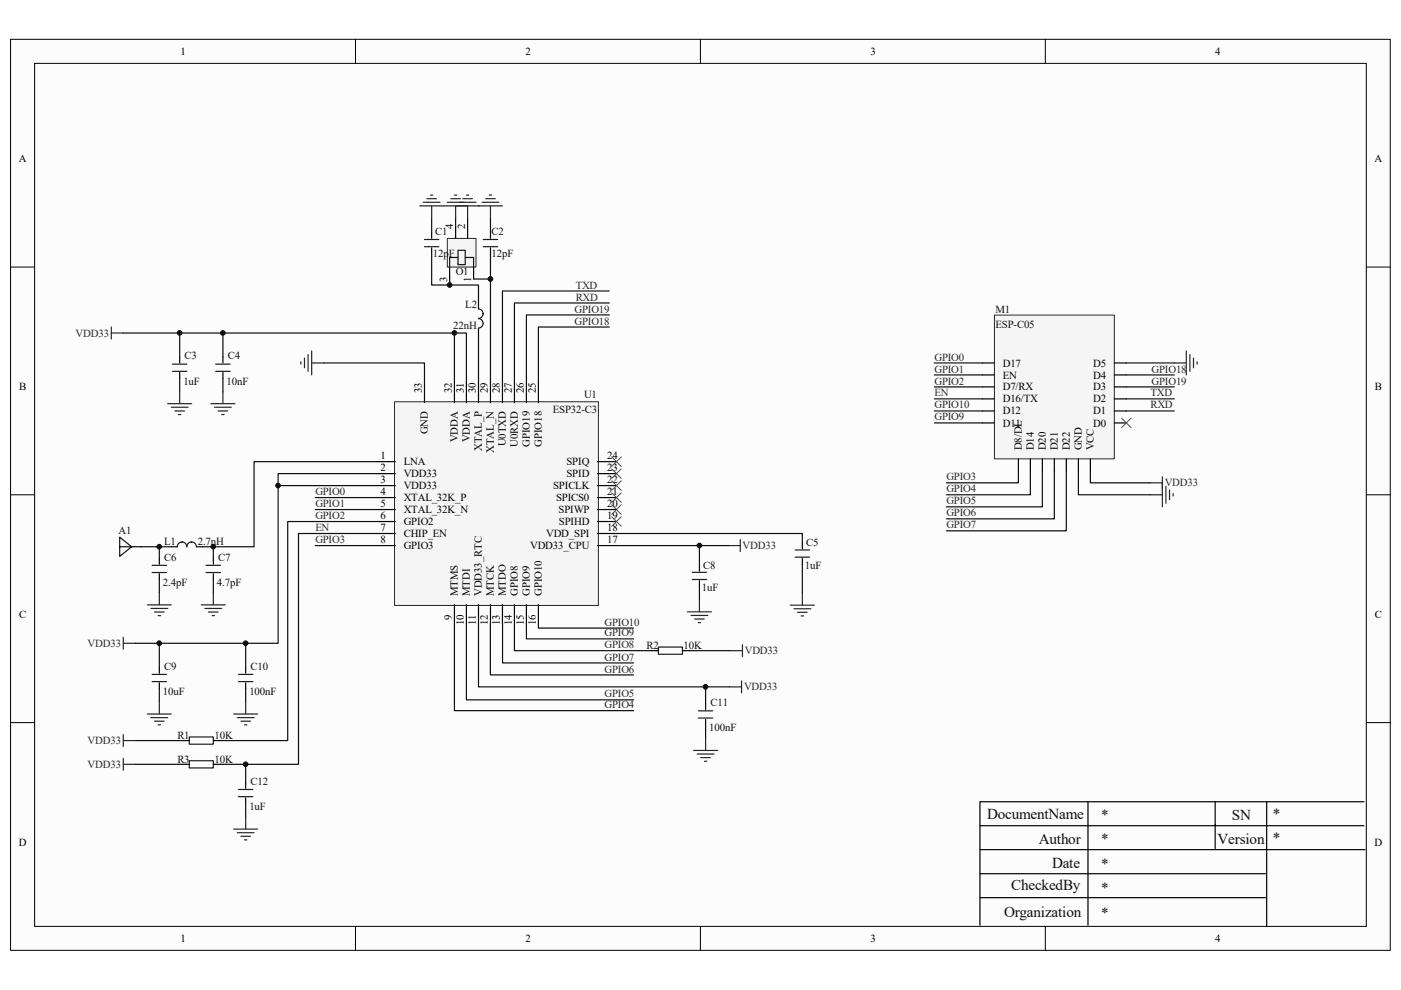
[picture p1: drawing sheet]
<svg xmlns="http://www.w3.org/2000/svg" width="297mm" height="210mm" viewBox="0 0 297 210" stroke-linecap="round" stroke-linejoin="round" font-family="sans-serif">
<path d="M2.3 8.4h292.5v193.2h-292.5z" fill="#fcfcfc"/>
<path d="M2.2 8.3h292.6v193.3h-292.6z" fill="none" stroke="#000" stroke-width=".21"/>
<path d="M7.4 13.5h282.3v183h-282.3z" fill="#fcfcfc"/>
<g fill="none" stroke="#000" stroke-width=".21">
<path d="M7.3 13.4h282.4v183.1h-282.4zM75.4 8.3v5.1M148.5 8.3v5.1M221.6 8.3v5.1M2.2 56.6h5.1M289.7 56.6h5.1M2.2 104.9h5.1M289.7 104.9h5.1M2.2 153.3h5.1M289.7 153.3h5.1M75.4 196.5v5.1M148.5 196.5v5.1"/>
<path d="M221.6 196.5v5.1"/>
</g>
<g fill="none" stroke="#000" stroke-width=".25">
<path d="M33.8 118.4v1.3M36.3 116h1.3M41.7 116h1.2M45.2 118.4v1.3M148.3 119.8v1.3M33.8 121.7v1.3M45.2 121.7v1.3M148.3 123.2v1.2M33.8 141.5v1.3M33.8 144.8v1.3M52.1 141.5v1.3M52.1 144.8v1.3"/>
<path d="M52.1 165.9v1.3M52.1 169.2v1.3M207.8 175.1h81.4M230.7 170.1v26.1M257.6 170.1v9.9M268.6 170.1v26.4M289.2 170.1h-81.4v26.1M207.8 180.2h81.6M207.8 185.3h60.5M207.8 190.4h60.5"/>
</g>
<g fill="none" stroke="#1c1c1c" stroke-width=".25">
<path d="M32.3 119.9h3M37.6 116a1 1 0 0 1 1-1 .99 .99 0 0 1 1 1 1 1 0 0 1 1-1 .99 .99 0 0 1 1 1M43.7 119.9h3.1M32.3 121.4h3M43.7 121.4h3.1M146.8 122.9h3M146.8 121.4h3M32.3 144.6h3M32.3 143h3M50.6 144.6h3M50.6 143h3M50.6 169h3"/>
<path d="M50.6 167.4h3"/>
</g>
<path d="M33.8 116h2.5M45.2 116v2.4M130.7 115.7h17.6M154.4 115.7h-6.1v4.1M33.8 123v2.8M45.2 123v2.8M52.1 136.4h-18.3v5.1M148.3 124.4v2.8M33.8 146.1v2.8M52.1 146.1v2.8M28.7 162.1h9.9M52.1 170.5v2.8" fill="none" stroke="#0e0e0e" stroke-width=".25"/>
<g fill="none" stroke="#262626" stroke-width=".25">
<path d="M154.4 115.7h2.5M156.9 114.4v2.6M31.2 128.3h5.1M32 129.1h3.6M32.8 129.8h2M33.5 130.6h.5M33.8 125.8v2.5M42.7 128.3h5.1M43.4 129.1h3.6M44.2 129.8h2M45 130.6h.5M45.2 125.8v2.5"/>
<path d="M145.8 129.8h5M146.5 130.5h3.6M147.3 131.3h2M148 132.1h.5M148.3 127.2v2.6M31.2 151.4h5.1M32 152.2h3.6M32.8 153h2M33.5 153.7h.5M33.8 148.9v2.5M49.5 151.4h5.1M50.3 152.2h3.6"/>
<path d="M51.1 153h2M51.8 153.7h.5M52.1 148.9v2.5M26.1 162.1h2.6M26.1 160.8v2.6M49.5 175.9h5.1M50.3 176.6h3.6M51.1 177.4h2M51.8 178.1h.5M52.1 173.3v2.6"/>
</g>
<path d="M94.9 50.6h6v6h-6z" fill="#f5f5f5"/>
<path d="M94.8 50.6h6.1v6h-6.1z" fill="none" stroke="#262626" stroke-width=".21"/>
<path d="M91.5 49.3v1.2M91.5 52.6v1.2M95.3 56.6v2.6M96.6 48v2.5M99.1 48v2.5M100.4 56.6v2.6M104 49.3v1.2M104 52.6v1.2M38.1 75.7v1.3M38.1 79v1.3M47.3 75.7v1.3M47.3 79v1.3" fill="none" stroke="#000" stroke-width=".25"/>
<path d="M97.1 54.6h-1.8v2M97.1 53.1h1.5v3h-1.5zM98.6 54.6h1.8v2" fill="none" stroke="#131313" stroke-width=".25"/>
<path d="M91.5 46.2v3.1M96.6 46.2v1.8M99.1 46.2v1.8M104 46.2v3.1M38.1 70.6v5.1M38.1 80.3v2.8M47.3 80.3v2.8M28.7 136.4h5.1" fill="none" stroke="#0e0e0e" stroke-width=".25"/>
<g fill="none" stroke="#262626" stroke-width=".25">
<path d="M89 43.7h10.1v2.5M89.7 42.9h3.6M90.5 42.1h2M91.3 41.4h.5M91.5 43.7v2.5M95.6 42.1h2M96.3 41.4h.6M98.1 42.1h2.1M98.9 41.4h.5M100.9 42.9h-6.1M101.4 43.7h5.1M101.7 43.7h-5.1v2.5"/>
<path d="M102.2 42.9h3.6M103 42.1h2M103.7 41.4h.5M104 43.7v2.5M23.6 69.4v2.5M23.6 70.6h2.5M35.6 85.6h5M36.3 86.4h3.6M37.1 87.2h2M37.8 87.9h.6M38.1 83.1v2.5M44.7 85.6h5.1"/>
<path d="M45.5 86.4h3.5M46.2 87.2h2.1M47 87.9h.5M47.3 83.1v2.5M26.1 136.4h2.6M26.1 135.2v2.5"/>
</g>
<path d="M90 52.3h3M90 50.8h3M102.5 52.3h3M102.5 50.8h3M36.6 78.8h3M36.6 77.2h3M45.7 78.8h3.1M45.7 77.2h3.1" fill="none" stroke="#1c1c1c" stroke-width=".25"/>
<path d="M83.7 85.2h43.2v43.2h-43.2z" fill="#f5f5f5"/>
<path d="M83.6 85.2h43.3v43.2h-43.3z" fill="none" stroke="#262626" stroke-width=".21"/>
<g fill="none" stroke="#000" stroke-width=".25">
<path d="M79.8 97.9h4M90 81.4v4M96.3 81.4v4M98.9 81.4v4M101.4 81.4v4M104 81.4v4M106.5 81.4v4M109.1 81.4v4M111.6 81.4v4M114.1 81.4v4M126.7 97.9h4M27.9 116h2"/>
<path d="M79.8 100.5h4M79.8 103h4M79.8 105.5h4M79.8 108.1h4M79.8 110.6h4M79.8 113.2h4M79.8 115.7h4M126.7 100.5h4M126.7 103h4M126.7 105.5h4M126.7 108.1h4M126.7 110.6h4"/>
<path d="M126.7 113.2h4M126.7 115.7h4M170.1 115.1v1.3M170.1 118.4v1.3M96.3 128.2v4M98.9 128.2v4M101.4 128.2v4M104 128.2v4M106.5 128.2v4M109.1 128.2v4M111.6 128.2v4M114.1 128.2v4"/>
<path d="M138.1 138h1.5M144.7 138h1.5M38.6 157.1h1.5M45.2 157.1h1.6M149.6 149.2v1.3M149.6 152.5v1.3M38.6 162.1h1.5M45.2 162.1h1.6"/>
</g>
<g fill="none" stroke="#0e0e0e" stroke-width=".25">
<path d="M91.5 53.8v6.7h3.8v-1.3M104 53.8v5.4h-3.6M104 59.2v22.2M26.1 70.6h21.2v5.1M47.3 70.6h49v10.8M68.6 77h21.4v4.4M96.3 70.6h2.6v10.8M129.2 61.7h-22.7v19.7M129.2 64.3h-20.1v17.1M129.2 66.8h-17.6v14.6M129.2 69.4h-15.1v12M79.8 97.9h-25.9v18.1h-11"/>
<path d="M215.9 99.9v2.5h-15.2M218.5 99.9v5h-17.8M221 99.9v7.6h-20.3M223.5 99.9v10.1h-22.8M226.1 99.9v12.7h-25.4M228.6 99.9v5h15.3M231.2 99.9v2.5h12.7M29.9 116h3.9v2.4M59 103v33.4h-6.9v5.1M59 103h20.8M66.8 105.5h13M66.8 108.1h13"/>
<path d="M66.8 115.7h13M79.8 100.5h-20.8v2.5M79.8 113.2h-16.5v48.9h-11.2M170.1 119.7v6.1M96.3 132.2v18.5h38.1M98.9 132.2v16.2h35.5M101.4 132.2v13.5h48.2M104 132.2v11h30.3M106.5 132.2v8.4h27.8M111.6 132.2v3.3h22.7M114.1 132.2v1h20.2M146.2 138h8.7"/>
<path d="M149.6 145.7v3.5M149.6 153.8v2.8M149.6 145.7h5.1M46.8 162.1h5.3v3.8"/>
</g>
<path d="M25.4 116h2.5l-2.5-2.1v4.1l2.5-2" fill="none" stroke="#131313" stroke-width=".25"/>
<g fill="none" stroke="#262626" stroke-width=".25">
<path d="M63.8 76.7v.5M64.6 76v2M65.3 75.2v3.6M66.1 77h2.5M66.1 74.4v5.1M154.9 138h2.5M157.4 136.7v2.6M167.6 128.4h5.1M168.3 129.1h3.6M169.1 129.9h2M169.9 130.6h.5M170.1 125.8v2.6"/>
<path d="M147 159.2h5.1M147.8 159.9h3.6M149.6 156.6v2.6M154.7 145.7h2.5M157.2 144.4v2.6M148.6 160.7h2M149.3 161.5h.6"/>
</g>
<path d="M168.6 118.2h3.1M168.6 116.6h3.1M139.6 137.2h5.1v1.6h-5.1zM40.1 156.3h5.1v1.5h-5.1zM148.1 152.3h3M148.1 150.8h3M40.1 161.4h5.1v1.5h-5.1z" fill="none" stroke="#1c1c1c" stroke-width=".25"/>
<path d="M129.7 99.4l2 2.1M129.7 96.9l2 2M131.7 99.4l-2 2.1M131.7 96.9l-2 2M129.7 109.6l2 2M129.7 107.1l2 2M129.7 102l2 2M131.7 109.6l-2 2M131.7 107.1l-2 2M131.7 102l-2 2" fill="none" stroke="#4c4c4c" stroke-width=".21"/>
<path d="M210.9 66.8h25.4v30.5h-25.4z" fill="#f5f5f5"/>
<path d="M210.8 66.8h25.5v30.5h-25.5z" fill="none" stroke="#262626" stroke-width=".21"/>
<g fill="none" stroke="#000" stroke-width=".25">
<path d="M101.4 64.3v1.2M101.4 69.6v1.3M208.3 77h2.5M208.3 79.5h2.5M236.3 77h2.5M236.3 79.5h2.5M208.3 82.1h2.5M208.3 84.6h2.5M208.3 89.7h2.5M208.3 87.2h2.5M215.9 97.3v2.6M218.5 97.3v2.6"/>
<path d="M221 97.3v2.6M223.5 97.3v2.6M226.1 97.3v2.6M228.6 97.3v2.6M231.2 97.3v2.6M236.3 82.1h2.5M236.3 84.6h2.5M236.3 89.7h2.5M236.3 87.2h2.5"/>
</g>
<g fill="none" stroke="#262626" stroke-width=".25">
<path d="M249 77h2.5M251.5 74.4v5.1M252.3 75.2v3.6M253 76v2M253.8 76.7v.5M243.9 104.9h2.5M243.9 102.4h2.5M246.4 101.1v6.4M247.2 103.2v3.5M248 103.9v2.1M248.7 104.7v.5M26.1 157.1h2.6"/>
<path d="M26.1 155.8v2.5"/>
</g>
<g fill="none" stroke="#0e0e0e" stroke-width=".25">
<path d="M95.3 60.5h6.1v3.8M101.4 70.9v10.5M198.1 79.5h10.2M198.1 77h10.2M238.8 79.5h10.2M238.8 77h10.2M198.1 89.7h10.2M198.1 87.2h10.2M198.1 84.6h10.2M198.1 82.1h10.2M238.8 87.2h10.2M238.8 84.6h10.2"/>
<path d="M238.8 82.1h10.2M79.8 110.6h-18.8v46.5h-14.2M130.7 113.2h39.4v1.9M109.1 132.2v5.8h29M28.7 157.1h9.9"/>
</g>
<path d="M237.8 88.7l2 2M239.8 88.7l-2 2M129.7 104.5l2 2.1M131.7 104.5l-2 2.1" fill="none" stroke="#4c4c4c" stroke-width=".21"/>
<path d="M101.4 65.5a1.01 1.01 0 0 1 1 1.1v-.1a.99 .99 0 0 1-1 1M101.4 67.6a1 1 0 0 1 1 1 1 1 0 0 1-1 1" fill="none" stroke="#1c1c1c" stroke-width=".25"/>
<g fill="#0e0e0e" stroke="#0e0e0e" stroke-width=".21">
<circle cx="33.8" cy="136.4" r=".5"/>
<circle cx="33.8" cy="116" r=".5"/>
<circle cx="38.1" cy="70.6" r=".5"/>
<circle cx="45.2" cy="116" r=".49"/>
<circle cx="47.3" cy="70.6" r=".5"/>
<circle cx="52.1" cy="162.1" r=".5"/>
<circle cx="52.1" cy="136.4" r=".5"/>
<circle cx="58.9" cy="103" r=".49"/>
<circle cx="95.3" cy="60.4" r=".49"/>
<circle cx="96.3" cy="70.6" r=".49"/>
<circle cx="104" cy="59.2" r=".5"/>
<circle cx="148.3" cy="115.7" r=".49"/>
<circle cx="149.6" cy="145.7" r=".49"/>
</g>
<g font-size="3.2" fill="#0e0e0e">
<text x="209.3" y="173.6">DocumentName</text>
<text x="233.5" y="173.9">*</text>
<text x="261.2" y="173.9">SN</text>
<text x="269.9" y="173.6">*</text>
<text x="220.2" y="179">Author</text>
<text x="233.5" y="179.1">*</text>
<text x="258.1" y="179">Version</text>
<text x="269.9" y="178.8">*</text>
<text x="223.1" y="184">Date</text>
<text x="233.5" y="184.3">*</text>
<text x="214.4" y="188.9">CheckedBy</text>
<text x="233.5" y="189.5">*</text>
<text x="212.9" y="194.5">Organization</text>
<text x="233.5" y="194.7">*</text>
</g>
<g font-size="2.3">
<text x="38.3" y="11.6">1</text>
<text x="111.4" y="11.6">2</text>
<text x="184.5" y="11.6">3</text>
<text x="257.7" y="11.6">4</text>
<text x="4" y="34.5">A</text>
<text x="291.4" y="34.5">A</text>
<text x="96.1" y="48.5" transform="rotate(-90 96.1 48.5)">4</text>
<text x="98.6" y="48.5" transform="rotate(-90 98.6 48.5)">2</text>
<text x="94.8" y="59.8" transform="rotate(-90 94.8 59.8)">3</text>
<text x="99.9" y="59.8" transform="rotate(-90 99.9 59.8)">1</text>
<text x="212.6" y="77.7">D17</text>
<text x="231.8" y="77.7">D5</text>
<text x="4" y="82.8">B</text>
<text x="89.4" y="83.4" transform="rotate(-90 89.4 83.4)">33</text>
<text x="95.8" y="83.4" transform="rotate(-90 95.8 83.4)">32</text>
<text x="98.4" y="83.4" transform="rotate(-90 98.4 83.4)">31</text>
<text x="100.9" y="83.4" transform="rotate(-90 100.9 83.4)">30</text>
<text x="103.4" y="83.4" transform="rotate(-90 103.4 83.4)">29</text>
<text x="106" y="83.4" transform="rotate(-90 106 83.4)">28</text>
<text x="108.5" y="83.4" transform="rotate(-90 108.5 83.4)">27</text>
<text x="111.1" y="83.4" transform="rotate(-90 111.1 83.4)">26</text>
<text x="113.6" y="83.4" transform="rotate(-90 113.6 83.4)">25</text>
<text x="212.6" y="80.3">EN</text>
<text x="212.6" y="82.8">D7/RX</text>
<text x="231.8" y="82.8">D3</text>
<text x="231.8" y="80.3">D4</text>
<text x="291.5" y="82.8">B</text>
<text x="212.6" y="85.4">D16/TX</text>
<text x="212.6" y="87.9">D12</text>
<text x="231.8" y="87.9">D1</text>
<text x="231.8" y="85.4">D2</text>
<text x="90.7" y="92.1" transform="rotate(-90 90.7 92.1)">GND</text>
<text x="97.1" y="93.8" transform="rotate(-90 97.1 93.8)">VDDA</text>
<text x="99.6" y="93.8" transform="rotate(-90 99.6 93.8)">VDDA</text>
<text x="102.2" y="95.7" transform="rotate(-90 102.2 95.7)">XTAL_P</text>
<text x="107.3" y="94.7" transform="rotate(-90 107.3 94.7)">U0TXD</text>
<text x="109.8" y="94.8" transform="rotate(-90 109.8 94.8)">U0RXD</text>
<text x="112.3" y="94.8" transform="rotate(-90 112.3 94.8)">GPIO19</text>
<text x="114.9" y="94.8" transform="rotate(-90 114.9 94.8)">GPIO18</text>
<text x="212.6" y="90.5">D11</text>
<text x="216.6" y="95.5" transform="rotate(-90 216.6 95.5)">D8/DL</text>
<text x="219.2" y="95.5" transform="rotate(-90 219.2 95.5)">D14</text>
<text x="221.7" y="95.5" transform="rotate(-90 221.7 95.5)">D20</text>
<text x="224.3" y="95.5" transform="rotate(-90 224.3 95.5)">D21</text>
<text x="226.8" y="95.5" transform="rotate(-90 226.8 95.5)">D22</text>
<text x="229.4" y="95.5" transform="rotate(-90 229.4 95.5)">GND</text>
<text x="231.8" y="90.5">D0</text>
<text x="231.9" y="95.5" transform="rotate(-90 231.9 95.5)">VCC</text>
<text x="80.7" y="97.4">1</text>
<text x="80.7" y="99.9">2</text>
<text x="85.6" y="98.7">LNA</text>
<text x="85.6" y="101.2">VDD33</text>
<text x="104.7" y="96.1" transform="rotate(-90 104.7 96.1)">XTAL_N</text>
<text x="120.1" y="101.2">SPID</text>
<text x="120.1" y="98.7">SPIQ</text>
<text x="128.8" y="99.9">23</text>
<text x="128.8" y="97.4">24</text>
<text x="80.7" y="102.5">3</text>
<text x="80.7" y="105">4</text>
<text x="80.7" y="107.6">5</text>
<text x="85.6" y="103.8">VDD33</text>
<text x="85.6" y="106.3">XTAL_32K_P</text>
<text x="117.3" y="103.8">SPICLK</text>
<text x="117.9" y="106.3">SPICS0</text>
<text x="128.8" y="105">21</text>
<text x="128.8" y="107.6">20</text>
<text x="128.8" y="102.5">22</text>
<text x="80.7" y="110.1">6</text>
<text x="80.7" y="112.6">7</text>
<text x="85.6" y="108.8">XTAL_32K_N</text>
<text x="85.6" y="111.4">GPIO2</text>
<text x="85.6" y="113.9">CHIP_EN</text>
<text x="115.8" y="113.9">VDD_SPI</text>
<text x="118.4" y="108.8">SPIWP</text>
<text x="118.5" y="111.4">SPIHD</text>
<text x="128.8" y="112.6">18</text>
<text x="128.8" y="110.1">19</text>
<text x="80.7" y="115.2">8</text>
<text x="85.6" y="116.5">GPIO3</text>
<text x="112.4" y="116.5">VDD33_CPU</text>
<text x="128.8" y="115.2">17</text>
<text x="4" y="131.1">C</text>
<text x="95.8" y="131.4" transform="rotate(-90 95.8 131.4)">9</text>
<text x="97.1" y="126.5" transform="rotate(-90 97.1 126.5)">MTMS</text>
<text x="99.6" y="126.5" transform="rotate(-90 99.6 126.5)">MTDI</text>
<text x="102.2" y="126.5" transform="rotate(-90 102.2 126.5)">VDD33_RTC</text>
<text x="104.7" y="126.5" transform="rotate(-90 104.7 126.5)">MTCK</text>
<text x="107.3" y="126.5" transform="rotate(-90 107.3 126.5)">MTDO</text>
<text x="109.8" y="126.5" transform="rotate(-90 109.8 126.5)">GPIO8</text>
<text x="112.3" y="126.5" transform="rotate(-90 112.3 126.5)">GPIO9</text>
<text x="114.9" y="126.5" transform="rotate(-90 114.9 126.5)">GPIO10</text>
<text x="291.5" y="131.1">C</text>
<text x="98.4" y="132.6" transform="rotate(-90 98.4 132.6)">10</text>
<text x="100.9" y="132.6" transform="rotate(-90 100.9 132.6)">11</text>
<text x="103.4" y="132.6" transform="rotate(-90 103.4 132.6)">12</text>
<text x="106" y="132.6" transform="rotate(-90 106 132.6)">13</text>
<text x="108.5" y="132.6" transform="rotate(-90 108.5 132.6)">14</text>
<text x="111.1" y="132.6" transform="rotate(-90 111.1 132.6)">15</text>
<text x="113.6" y="132.6" transform="rotate(-90 113.6 132.6)">16</text>
<text x="4" y="179.4">D</text>
<text x="291.4" y="179.4">D</text>
<text x="38.3" y="199.8">1</text>
<text x="111.4" y="199.8">2</text>
<text x="184.5" y="199.8">3</text>
<text x="257.7" y="199.8">4</text>
</g>
<g font-size="2.3" fill="#0e0e0e">
<text x="92.3" y="49.8">C1</text>
<text x="104.2" y="49.8">C2</text>
<text x="91.8" y="54.6">12pF</text>
<text x="96.6" y="58.4">O1</text>
<text x="104.2" y="54.6">12pF</text>
<text x="98.7" y="65.3">L2</text>
<text x="96.1" y="69.8">22nH</text>
<text x="211.1" y="66.3">M1</text>
<text x="211.1" y="69.6">ESP-C05</text>
<text x="39.1" y="76.2">C3</text>
<text x="48.3" y="76.2">C4</text>
<text x="38.9" y="81.6">1uF</text>
<text x="48" y="81.6">10nF</text>
<text x="117.2" y="87.7">ESP32-C3</text>
<text x="123.8" y="84.3">U1</text>
<text x="25.1" y="113.2">A1</text>
<text x="34.8" y="115.6">L1</text>
<text x="34.8" y="118.9">C6</text>
<text x="41.9" y="115.6">2.7nH</text>
<text x="46.2" y="118.9">C7</text>
<text x="170.9" y="115.9">C5</text>
<text x="34.5" y="124.2">2.4pF</text>
<text x="46" y="124.2">4.7pF</text>
<text x="148.8" y="125.5">1uF</text>
<text x="149.1" y="120.6">C8</text>
<text x="170.6" y="120.7">1uF</text>
<text x="137.1" y="137.8">R2</text>
<text x="144.9" y="137.8">10K</text>
<text x="34.8" y="142">C9</text>
<text x="53.1" y="142">C10</text>
<text x="34.5" y="147.4">10uF</text>
<text x="52.9" y="147.4">100nF</text>
<text x="150.6" y="149.8">C11</text>
<text x="150.4" y="155.1">100nF</text>
<text x="37.6" y="156.8">R1</text>
<text x="37.6" y="161.9">R3</text>
<text x="45.5" y="156.8">10K</text>
<text x="45.5" y="161.9">10K</text>
<text x="53.1" y="166.4">C12</text>
<text x="52.9" y="171.8">1uF</text>
</g>
<g font-size="2.3" fill="#262626">
<text x="122.1" y="61.2">TXD</text>
<text x="122.1" y="63.8">RXD</text>
<text x="16" y="71.4">VDD33</text>
<text x="121.8" y="66.3">GPIO19</text>
<text x="121.8" y="68.8">GPIO18</text>
<text x="198.1" y="76.5">GPIO0</text>
<text x="198.1" y="79">GPIO1</text>
<text x="198.1" y="81.6">GPIO2</text>
<text x="244.2" y="81.6">GPIO19</text>
<text x="244.2" y="79">GPIO18</text>
<text x="198.1" y="89.2">GPIO9</text>
<text x="198.1" y="84.1">EN</text>
<text x="198.1" y="86.6">GPIO10</text>
<text x="243.9" y="84.1">TXD</text>
<text x="243.9" y="86.6">RXD</text>
<text x="200.7" y="101.9">GPIO3</text>
<text x="66.9" y="105">GPIO0</text>
<text x="66.9" y="107.6">GPIO1</text>
<text x="200.7" y="104.4">GPIO4</text>
<text x="200.7" y="107">GPIO5</text>
<text x="246.9" y="103.2">VDD33</text>
<text x="66.9" y="110.1">GPIO2</text>
<text x="66.9" y="112.6">EN</text>
<text x="200.7" y="109.5">GPIO6</text>
<text x="200.7" y="112.1">GPIO7</text>
<text x="66.9" y="115.2">GPIO3</text>
<text x="157.5" y="116.5">VDD33</text>
<text x="18.6" y="137.2">VDD33</text>
<text x="128.2" y="137.5">GPIO8</text>
<text x="128.2" y="135">GPIO9</text>
<text x="128.2" y="132.7">GPIO10</text>
<text x="128.2" y="142.6">GPIO6</text>
<text x="128.2" y="140.1">GPIO7</text>
<text x="157.9" y="138.8">VDD33</text>
<text x="128.2" y="147.9">GPIO5</text>
<text x="157.8" y="146.5">VDD33</text>
<text x="128.2" y="150.2">GPIO4</text>
<text x="18.6" y="157.8">VDD33</text>
<text x="18.6" y="162.9">VDD33</text>
</g>
</svg>
